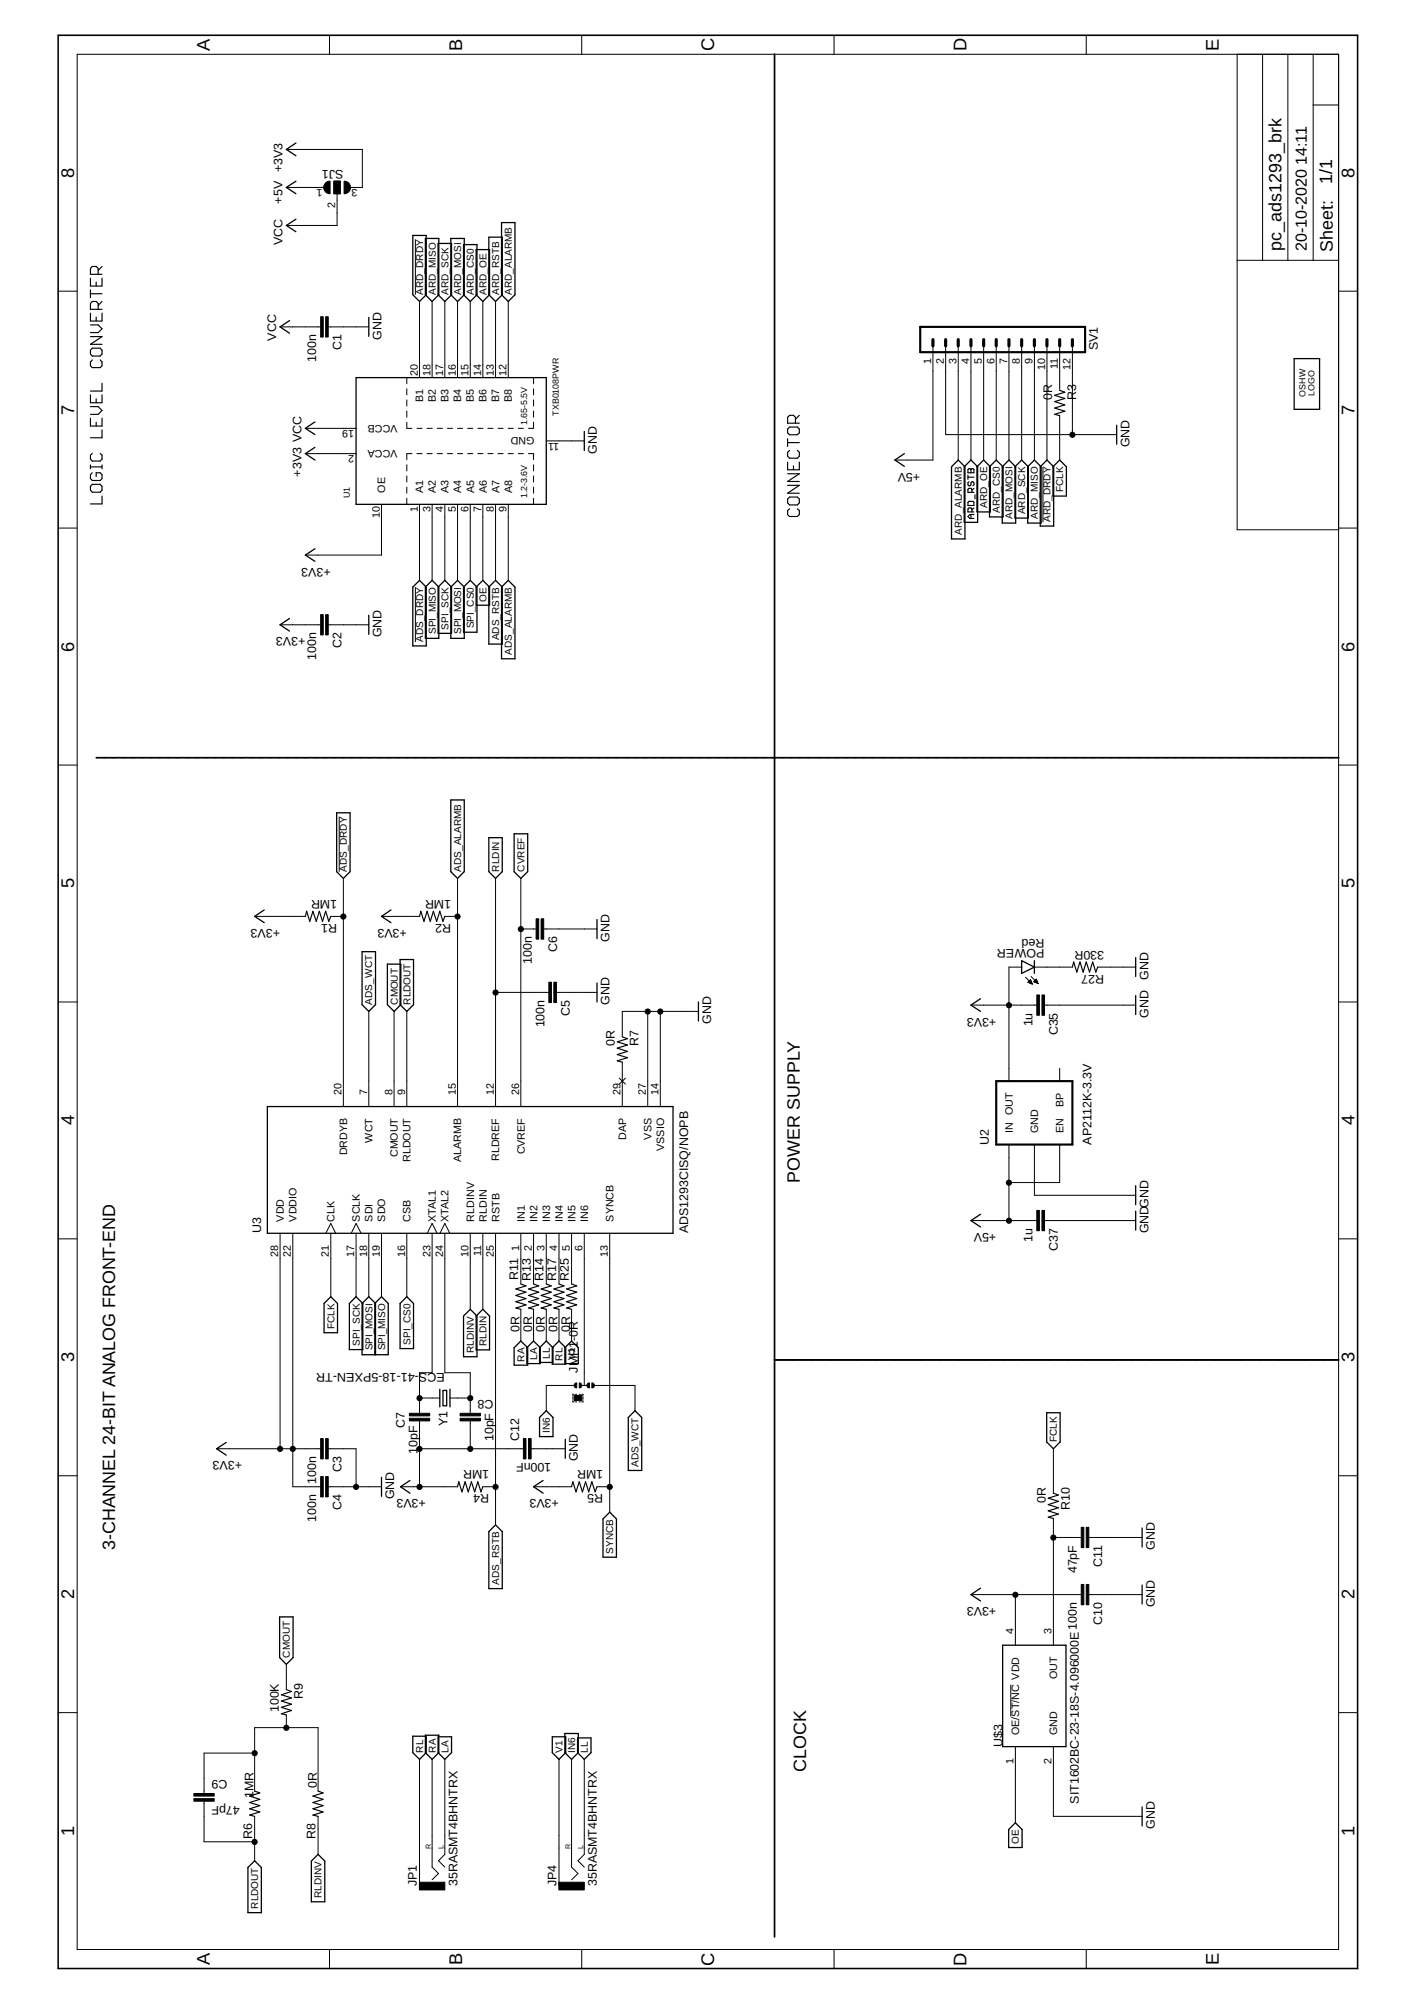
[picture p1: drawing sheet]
<svg xmlns="http://www.w3.org/2000/svg" width="210mm" height="297mm" viewBox="0 0 210 297" stroke-linecap="round" stroke-linejoin="round" font-family="sans-serif">
<g fill="none" stroke="#000" stroke-width=".15">
<path d="M11.4 8h186.9v280.8h-186.9zM48.8 5.2v2.8M86.2 5.2v2.8M123.5 5.2v2.8M160.9 5.2v2.8M183.3 8v70.5h15M187 8v30.6M190.8 8v30.6M194.5 15.6h3.8M194.5 8v30.6M42.4 27.8h5.6M42.4 22.1h11.3v5.7h-1.9"/>
<path d="M49.5 26.8h.9v1.9h-.9zM49.9 28.7v4.7h-7.5M61.5 35.5v8.2M183.3 38.6h15M8.6 43.1h2.8M41.5 48.4h6M48.6 48.4h6M60.3 55.9v1M60.3 57.6v.9M60.3 59.2v1M62.1 44.7v11.2M64 44.7v11.2"/>
<path d="M65.9 44.7v11.2M67.8 44.7v11.2M69.7 44.7v11.2M71.5 44.7v11.2M73.4 44.7v11.2M75.3 44.7v11.2M79 55.9v1M79 57.6v.9M79 59.2v1M138.2 51.2v17h-5.6M140.1 51.2v13.2h25.3M141.9 51.2v17"/>
<path d="M143.8 51.2v17M145.7 51.2v17M147.6 51.2v17M149.5 51.2v17M151.3 51.2v17M153.2 51.2v17M155.1 51.2v17M157 51.2v6.6M158.9 51.2v13.2M198.3 43.1h2.8M8.6 78.2h2.8M45.2 67.2h7.5"/>
<path d="M45.2 63.5h7.5M56.5 74.7v7.5h-11.3M60.3 60.9v.9M60.3 62.5v1h.7M60.3 68.9v.9M60.3 70.5v.9M60.3 72.2v.9M60.3 73.8v.9M61 67.2h-.7v.9M61.8 67.2h.7M61.8 63.5h.7M62.1 74.7v11.3"/>
<path d="M63.3 67.2h.7M63.3 63.5h.7M64 74.7v11.3M64.8 67.2h.7M64.8 63.5h.7M65.9 74.7v11.3M66.3 67.2h.7M66.3 63.5h.7M67.8 67.2h.7M67.8 63.5h.7M67.8 74.7v11.3M69.3 67.2h.7"/>
<path d="M69.3 63.5h.7M69.7 74.7v11.3M70.8 67.2h.7M70.8 63.5h.7M71.5 74.7v11.3M72.3 67.2h.7M72.3 63.5h.7M73.4 74.7v11.3M73.8 67.2h.7M73.8 63.5h.7M75.3 67.2h.7M75.3 63.5h.7"/>
<path d="M75.3 74.7v11.3M76.8 67.2h.7M76.8 63.5h.7M78.3 67.2h.7v.9M79 60.9v.9M79 62.5v1h-.7M79 68.9v.9M79 70.5v.9M79 72.2v.9M79 73.8v.9M80.9 65.3h5.7M154.5 69.2v8.2"/>
<path d="M157 61.6v6.6M198.3 78.2h2.8M41.5 92.6h6M48.6 92.6h6M61.5 87v8.1M8.6 113.3h2.8M198.3 113.3h2.8M37.7 135.8h7.5M49 135.8h1.9M50.2 121v8.1M50.9 130.1v33.8M56.5 135.8h5.6"/>
<path d="M65.9 135.8h1.9M67.8 130.1v33.8M73.4 130.1v33.8M77.2 130.1v33.8M77.2 137.6h2.2M80.5 137.6h7.9M8.6 148.4h2.8M54.6 149.8v14.1M58.4 149.8v14.1M60.3 149.8v14.1M73.4 147h7.9M82.4 147h6"/>
<path d="M91.7 159.7l.9 .9M92.2 157.4v6.5M92.6 159.7l-.9 .9M95.9 149.8v14.1M97.8 149.8v14.1M103.5 149.8h-11.3v3.8M143.8 148.9h9.8M151.3 143.3h-1.8v16.9M151.9 144.8l1 1M152.3 145.5l.4-.4 .2 .7zM152.3 145.5h.1M152.4 145.4v.2"/>
<path d="M152.5 145.3v.3M152.5 145.2v.4M152.6 145.2v.5M152.7 145.3v.4M152.7 144.7l1.1 1M152.8 145.5v.2M152.9 145.6v.2M153.1 145.4l.4-.3 .3 .6zM153.2 145.4v.1M153.2 143.3h5.7M153.3 145.3v.2M153.4 145.2v.3"/>
<path d="M153.4 145.1v.5M153.5 145.1v.5M153.6 145.3v.3M153.7 145.5v.2M153.8 145.7h.1M154.7 148.9h13.5M157 158.3v1.9M162.6 143.3h5.6M198.3 148.4h2.8M149.5 169.6v11.2M153.2 169.6v7.5h15M157 169.6v5.6h-7.5"/>
<path d="M8.6 183.5h2.8M41.5 182.7v31.9M43.4 182.7v37.6h4.1M48.3 182.7l.7-1.4 .7 1.4M49 182.7v9.4M52 182.7l.7-1.4 .8 1.4M52.7 182.7v9.4M54.6 182.7v9.4M56.5 182.7v9.4M60.3 182.7v9.4M63.3 182.7l.7-1.4 .7 1.4M64 182.7v20.7h-1.9v6"/>
<path d="M65.2 182.7l.7-1.4 .7 1.4M65.9 182.7v20.7h3.8v6M69.7 182.7v11.3M71.5 182.7v11.3M73.4 182.7v43.2M77.2 182.7v7.5M77.2 194v4.7M79 182.7v7.5M79 194v4.7M80.9 182.7v7.5M80.9 194v4.7M82.8 182.7v7.5"/>
<path d="M82.8 194v4.7M84.7 182.7v7.5M84.7 194v4.7M86.6 182.7v22.6M90.3 182.7v41.3M143.8 180.8h9.8M154.7 180.8h13.5M198.3 183.5h2.8M8.6 218.6h2.8M32.1 214.6h15.4M48.6 214.6h4.1v5.7M62.1 210.5v9.8"/>
<path d="M62.1 214.6h15.4M62.1 207.1h3.1M66.7 207.1h3M69.7 210.5v4.1M78.7 214.6h5M84.9 206.9v.4M84.9 207.5v.2h.1M85 206.6h-.1v.2M85.2 205.3h-4.3v3.7M85.2 206.6h.2M85.2 207.7h.2M85.8 206.6h.2"/>
<path d="M85.8 207.7h.2M86.2 205.3h.7M86.2 206.6h.2v.2M86.4 206.9v.4M86.4 207.5v.2h-.2M87.9 205.3h6.2v3.7M156 214.6v6.6M198.3 218.6h2.8M48.6 220.3h7.9M59.3 220.3h8.5M71.5 220.3h1.9M79 220.3h5.7"/>
<path d="M88.4 220.3h1.9M143.8 236.2h16.4M150.4 236.2v7.5M156 225v18.7M156 227.8h4.2M161.3 236.2h7.9M161.3 227.8h7.9M8.6 253.7h2.8M37.7 259.7h-7.5v6M42.4 246.6v3.7M42.4 254.1v1.8M149.7 249.6v4.7"/>
<path d="M150.4 258.8v11.2M156 258.8v10.3h13.2M198.3 253.7h2.8M30.2 266.8v6.1h7.5M37.7 265.3v-9.4h9.4v9.4M37.7 269.1v6.6M47.1 269.1v5.6M62.1 260.6v18.8M64 260.6v16l1 1-1 .9M65.9 260.6v14.1l-.9 1 .9 .9M82.8 260.6v18.8M84.7 260.6v16l.9 1-.9 .9"/>
<path d="M86.6 260.6v14.1l-1 1 1 .9M48.8 288.8v2.8M86.2 288.8v2.8M123.5 288.8v2.8M160.9 288.8v2.8"/>
</g>
<g fill="none" stroke="#000" stroke-width=".17">
<path d="M15.1 39.5l-.6 .6M13.4 41.2v1.2h1.7v-1.2M13.4 46.4v1.2h1.7v-1.2M13.4 58.5v1.2h1.7v-1.2M13.4 42.9v1.2M13.4 49.9h1.7l-1.7 1.1h1.7M13.4 48.1h1.1l.6 .6-.6 .6h-1.1M13.4 43.5h1.7M13.7 51.6h1.1l.3 .3v.6l-.3 .2h-1.1l-.3-.2v-.6zM13.7 53.3l-.3 .3v.6l.3 .3h1.1l.3-.3v-.6l-.3-.3M14.2 41.8v.6M14.2 47v.6"/>
<path d="M14.2 59.1v.6M14.5 40.6v-.8l-.3-.3h-.5l-.3 .3v.8h1.7M14.5 45.8v-.8l-.3-.3h-.5l-.3 .3v.8h1.7M15.1 56.8v1.1h-1.7M15.1 44.7l-.6 .6M157 57.8l.7 .3-1.5 .5 1.5 .4-1.5 .5 1.5 .5-1.5 .5 1.5 .4-1.5 .5 .8 .2M13.4 62v1.1h1.7v-1.1M13.4 68.9v.5M13.4 69.2h1.7M13.4 60.2h1.1l.6 .6-.6 .6h-1.1M13.7 67.2l-.3 .2v.6l.3 .3h1.1l.3-.3v-.6l-.3-.2M13.7 70l-.3 .3v.6l.3 .3h1.1l.3-.3v-.6l-.3-.3h-.6v.6"/>
<path d="M13.7 71.8h1.1l.3 .3v.5l-.3 .3h-1.1l-.3-.3v-.5zM14.2 62.5v.6M15.1 73.5v1.2h-1.7M15.1 63.7v1.2h-1.7M15.1 68.9v.5M116.7 65v1.1M116.7 68.5v1.1h1.7v-1.1M116.7 71.9h1.7l-1.7 1.2h1.7M116.7 70.2h1.7l-1.7 1.1h1.7M116.7 65.6h1.7M117 75.4l-.3 .2v.6l.3 .3h1.1l.3-.3v-.6l-.3-.2M117 63.3h1.1l.3 .3v.5l-.3 .3h-1.1l-.3-.3v-.5z"/>
<path d="M117 66.7l-.3 .3v.6l.3 .3h1.1l.3-.3v-.6l-.3-.3M117 73.6h1.1l.3 .3v.6l-.3 .3h-1.1l-.3-.3v-.6zM117.5 69v.6M117.8 62.7v-.9l-.3-.3h-.5l-.3 .3v.9h1.7M118.4 61.5l-.6 .6M143.4 69.6l.1-.2 .3 .2 .3-.2 .2 .2v.4h-.9zM143.4 70.4v.6M143.4 70.7h.9M143.5 71.4l-.1 .1v.3l.3 .2 .1-.2v-.3l.3-.1 .2 .1v.3l-.2 .2M143.5 74.3h.6l.2 .1v.5h-.9v-.5zM143.8 69.6v.4M143.8 76.2v.6"/>
<path d="M144 75.8v-.4l-.2-.2h-.3l-.1 .2v.4h.9M144 72.9v-.4l-.2-.2h-.3l-.1 .2v.4h.9M144.3 76.2h-.6l-.3 .3 .3 .3h.6M144.3 75.2l-.3 .3M144.3 72.3l-.3 .3M144.4 73.3v.6M45.2 135.8l.2-.8 .5 1.5 .5-1.5 .4 1.5 .5-1.5 .5 1.5 .4-1.5 .5 1.5 .3-.7M62.1 135.8l.2-.8 .5 1.5 .5-1.5 .4 1.5 .5-1.5 .5 1.5 .5-1.5 .4 1.5 .3-.7M92.2 153.6l.7 .3-1.5 .4 1.5 .5-1.5 .5 1.5 .5-1.5 .4 1.5 .5-1.5 .5 .8 .2M158.9 143.3l.1-.8 .5 1.5 .5-1.5 .4 1.5 .5-1.5 .5 1.5 .5-1.5 .4 1.5 .3-.7M77.2 190.2l.7 .3-1.5 .5 1.5 .4-1.5 .5 1.5 .5-1.5 .4 1.5 .5-1.5 .5 .8 .2M79 190.2l.8 .3-1.5 .5 1.5 .4-1.5 .5 1.5 .5-1.5 .4 1.5 .5-1.5 .5 .7 .2"/>
<path d="M80.9 190.2l.8 .3-1.5 .5 1.5 .4-1.5 .5 1.5 .5-1.5 .4 1.5 .5-1.5 .5 .7 .2M82.8 190.2l.7 .3-1.5 .5 1.5 .4-1.5 .5 1.5 .5-1.5 .4 1.5 .5-1.5 .5 .8 .2M84.7 190.2l.7 .3-1.5 .5 1.5 .4-1.5 .5 1.5 .5-1.5 .4 1.5 .5-1.5 .5 .8 .2M67.8 220.3l.2-.8 .4 1.5 .5-1.5 .5 1.5 .4-1.5 .5 1.5 .5-1.5 .4 1.5 .3-.7M84.7 220.3l.2-.8 .4 1.5 .5-1.5 .5 1.5 .4-1.5 .5 1.5 .5-1.5 .5 1.5 .2-.7M156 221.2l.8 .3-1.5 .5 1.5 .4-1.5 .5 1.5 .5-1.5 .4 1.5 .5-1.5 .5 .7 .2M42.4 250.3l.8 .3-1.5 .5 1.5 .4-1.5 .5 1.5 .5-1.5 .4 1.5 .5-1.5 .5 .7 .2M37.7 265.3l.8 .3-1.5 .5 1.5 .5-1.5 .4 1.5 .5-1.5 .5 1.5 .4-1.5 .5 .7 .2M47.1 265.3l.8 .3-1.5 .5 1.5 .5-1.5 .4 1.5 .5-1.5 .5 1.5 .4-1.5 .5 .7 .2"/>
</g>
<g fill="none" stroke="#000" stroke-width=".19">
<path d="M43.8 26.8l-1.4 1 1.4 .9M43.8 21.2l-1.4 .9 1.4 1M43.8 32.5l-1.4 .9 1.4 .9M61.2 34.9h1.9v8.8l-1 1-.9-1zM63 35.3h2v8.4l-1 1-1-1zM64.9 36.1h2v7.6l-1 1-1-1zM66.8 35.3h2v8.4l-1 1-1-1zM68.7 36.2h2v7.5l-1 1-1-1zM70.5 37h2v6.7l-1 1-1-1zM72.4 35.1h2v8.6l-1 1-1-1zM74.3 33h2v10.7l-1 1-1-1zM42.9 47.5l-1.4 .9 1.4 1"/>
<path d="M52.7 55.9h28.2v18.8h-28.2zM54.6 47v2.8M191.7 53.1h3.8v7.5h-3.8zM46.7 66.3l-1.5 .9 1.5 1M46.7 62.5l-1.5 1 1.5 .9M86.6 63.9v2.8M134 67.2l-1.4 1 1.4 .9M141.9 68.2l1 1v10.6h-2v-10.6zM143.8 68.2l1 1v8.2h-2v-8.2zM144.7 69.2l1-1 1 1v6.6h-2zM147.6 68.2l1 1v7.4h-2v-7.4zM149.5 68.2l1 1v8.3h-2v-8.3z"/>
<path d="M151.3 68.2l1 1v7.6h-2v-7.6zM152.2 69.2l1-1 1 1v8.3h-2zM155.1 68.2l1 1v8.7h-2v-8.7zM157 68.2l1 1v4.3h-2v-4.3zM165.4 63v2.8M42.9 91.6l-1.4 1 1.4 .9M46.7 81.3l-1.5 .9 1.5 1M54.6 91.1v2.9M61.2 87l.9-1 1 1v8.7h-1.9zM64 86l1 1v7.6h-2v-7.6zM65.9 86l1 1v6.8h-2v-6.8zM66.8 87l1-1 1 1v7.6h-2z"/>
<path d="M69.7 86l1 1v6.7h-2v-6.7zM70.5 87l1-1 1 1v2.7h-2zM73.4 86l1 1v8.4h-2v-8.4zM75.3 86l1 1v10.6h-2v-10.6zM66.8 118.5h2v10.6l-1 1-1-1zM39.1 134.8l-1.4 1 1.4 .9M49.9 120.4h2v8.7l-1 1-1-1zM57.9 134.8l-1.4 1 1.4 .9M72.4 124.1h2v5l-1 1-1-1zM76.2 123.5h2v5.6l-1 1-1-1zM88.4 136.2v2.8M53.6 141h2v7.8l-1 1-1-1z"/>
<path d="M57.4 142.8h2v6l-1 1-1-1zM59.3 142.2h2v6.6l-1 1-1-1zM88.4 145.6v2.8M103.5 148.4v2.9M145.2 148l-1.4 .9 1.4 .9M151.3 142.3l1.9 1-1.9 .9zM153.2 142.3v1.9M168.2 141.9v2.8M168.2 147.5v2.8M39.6 163.9h60.1v18.8h-60.1zM145.2 179.9l-1.4 .9 1.4 1M168.2 175.7v2.8"/>
<path d="M168.2 179.4v2.8M49 192.1l1 1v4.3h-2v-4.3zM52.7 192.1l1 1v6.8h-1.9v-6.8zM59.3 193.1l1-1 1 1v6.7h-2zM68.7 195l1-1 1 1v6h-2zM71.5 194l1 1v5h-2v-5zM76.2 199.7l1-1 1 1v2.5h-2zM79 198.7l1 1v2.3h-2v-2.3zM80.9 198.7l1 1v2.1h-2v-2.1zM82.8 198.7l1 1v2.4h-2v-2.4zM83.7 199.7l1-1 1 1v2.3h-2zM33.5 213.7l-1.4 .9 1.4 1"/>
<path d="M55.5 200.7v-7.6l1-1 1 1v7.6h-3.9v-7.6l1-1 1 1v7.6M56.5 218.9v2.8M60.7 219.3l-1.4 1 1.4 .9M65.2 205.8v2.6M65.6 206h.6v2.3h-.6zM66.7 205.8v2.6M79.9 210l1-1 1 1v2.8h-2zM80.5 219.3l-1.5 1 1.5 .9M83.7 213.2v2.8M94.1 209l1 1v7.8h-2v-7.8zM155 209.3h2v4.3l-1 1-1-1zM41.4 239.5h2v6.1l-1 1-1-1z"/>
<path d="M72.4 226.9l1-1 1 1v8.5h-2zM90.3 224l1 1v5.7h-2v-5.7zM145.2 235.3l-1.4 .9 1.4 1M169.2 226.4v2.8M169.2 234.8v2.8M61.2 257.2h1.9v2.5l-1 .9-.9-.9zM63 257.1h2v2.6l-1 .9-1-.9zM64.9 257.3h2v2.4l-1 .9-1-.9zM81.8 257.3h2v2.4l-1 .9-1-.9zM83.7 256.8h2v2.9l-1 .9-1-.9zM85.6 257.5h1.9v2.2l-.9 .9-1-.9zM148.5 243.7h9.4v15.1h-9.4z"/>
<path d="M37.7 275.7l1 1v6.7h-2v-6.7zM47.1 274.7l1 1v6h-2v-6zM150.4 270l1 1v2.7h-2v-2.7zM169.2 267.7v2.8"/>
</g>
<g fill="#000" stroke="#000" stroke-width=".15">
<path d="M114.7 8h.1v104.3h-.1zM49.5 26.8h.9v1.9h-.9zM47.5 46.9h.4v3h-.4zM48.2 46.9h.4v3h-.4zM47.5 91.1h.4v3h-.4zM48.2 91.1h.4v3h-.4zM114.7 112.2h.1v89.3h-.1zM14.2 112.2h100.6v.1h-100.6zM114.7 112.2h83.6l.1 .1zM79.4 136.1h.4v3h-.4zM80.2 136.1h.3v3h-.3zM81.3 145.5h.4v3h-.4z"/>
<path d="M82 145.5h.4v3h-.4zM153.6 147.4h.4v3h-.4zM154.3 147.4h.4v3h-.4zM153.6 179.3h.4v3h-.4zM154.3 179.3h.4v3h-.4zM47.5 213.1h.4v3h-.4zM48.2 213.1h.4v3h-.4zM60.6 210.1h3v.4h-3zM60.6 209.4h3v.4h-3zM68.2 210.1h3v.4h-3zM68.2 209.4h3v.4h-3zM77.5 213.1h.4v3h-.4z"/>
<path d="M78.3 213.1h.4v3h-.4zM85 206.7h1.2v.8h-1.2zM114.7 201.4h.1v85.6h-.1zM114.7 201.4l83.7 .1h-83.7zM47.5 218.8h.4v3h-.4zM48.2 218.8h.4v3h-.4zM160.2 234.7h.3v3h-.3zM160.2 226.3h.3v3h-.3zM160.9 234.7h.4v3h-.4zM160.9 226.3h.4v3h-.4zM28.7 266.5h3v.3h-3zM28.7 265.7h3v.4h-3z"/>
<path d="M62.1 278.8h3.8v1.2h-3.8zM82.8 278.8h3.8v1.2h-3.8z"/>
</g>
<path d="M136.3 48.4h24.4v3.8h-24.4zM147.6 160.2h11.3v9.4h-11.3z" fill="none" stroke="#000" stroke-width=".32"/>
<path d="M138.2 50.3v.9M140.1 50.3v.9M141.9 50.3v.9M143.8 50.3v.9M145.7 50.3v.9M147.6 50.3v.9M149.5 50.3v.9M151.3 50.3v.9M153.2 50.3v.9M155.1 50.3v.9M157 50.3v.9M158.9 50.3v.9" fill="none" stroke="#000" stroke-width=".47"/>
<g fill="#000" stroke="#000" stroke-width=".15">
<path d="M48.3 27.1l.6-.3v1.9a.94 .94 0 0 1-.9-.6 .94 .94 0 0 1 .3-1z" fill-rule="evenodd"/>
<path d="M51 26.8a.93 .93 0 0 1 .9 1 .93 .93 0 0 1-.9 .9z" fill-rule="evenodd"/>
<path d="M85.1 205l.3-.1v.7h-.1a.37 .37 0 0 1-.2-.6z" fill-rule="evenodd"/>
<path d="M85.8 204.9a.37 .37 0 0 1 .4 .3 .37 .37 0 0 1-.4 .4z" fill-rule="evenodd"/>
<path d="M87 205l.3-.1v.7h-.1a.37 .37 0 0 1-.2-.6z" fill-rule="evenodd"/>
<path d="M87.7 204.9a.37 .37 0 0 1 .4 .3 .37 .37 0 0 1-.4 .4z" fill-rule="evenodd"/>
<circle cx="158.9" cy="64.4" r=".38"/>
<circle cx="50.9" cy="135.8" r=".38"/>
<circle cx="67.8" cy="135.8" r=".38"/>
<circle cx="77.2" cy="137.6" r=".38"/>
<circle cx="73.4" cy="147" r=".38"/>
<circle cx="95.9" cy="149.9" r=".38"/>
<circle cx="97.8" cy="149.9" r=".38"/>
<circle cx="149.5" cy="148.9" r=".38"/>
<circle cx="149.5" cy="175.2" r=".38"/>
<circle cx="149.5" cy="180.8" r=".38"/>
<circle cx="41.5" cy="214.7" r=".38"/>
<circle cx="43.4" cy="214.7" r=".38"/>
<circle cx="62.1" cy="214.7" r=".38"/>
<circle cx="62.1" cy="207.1" r=".38"/>
<circle cx="69.7" cy="214.7" r=".38"/>
<circle cx="69.7" cy="207.1" r=".38"/>
<circle cx="52.7" cy="220.3" r=".38"/>
<circle cx="62.1" cy="220.3" r=".38"/>
<circle cx="73.4" cy="220.3" r=".38"/>
<circle cx="90.3" cy="220.3" r=".38"/>
<circle cx="150.4" cy="236.3" r=".38"/>
<circle cx="156" cy="227.8" r=".38"/>
<circle cx="37.7" cy="259.7" r=".38"/>
<circle cx="42.4" cy="256" r=".38"/>
<circle cx="37.7" cy="272.9" r=".38"/>
</g>
<path d="M8.6 5.2h192.5v286.4h-192.5z" fill="none" stroke="#000" stroke-width=".23"/>
<g font-size="2.7">
<text x="31.1" y="7.5" transform="rotate(-90 31.1 7.5)">A</text>
<text x="68.4" y="7.5" transform="rotate(-90 68.4 7.5)">B</text>
<text x="105.8" y="7.6" transform="rotate(-90 105.8 7.6)">C</text>
<text x="143.2" y="7.6" transform="rotate(-90 143.2 7.6)">D</text>
<text x="180.6" y="7.5" transform="rotate(-90 180.6 7.5)">E</text>
<text x="11" y="26.3" transform="rotate(-90 11 26.3)">8</text>
<text x="200.6" y="26.3" transform="rotate(-90 200.6 26.3)">8</text>
<text x="11" y="61.4" transform="rotate(-90 11 61.4)">7</text>
<text x="200.6" y="61.4" transform="rotate(-90 200.6 61.4)">7</text>
<text x="11" y="96.5" transform="rotate(-90 11 96.5)">6</text>
<text x="200.6" y="96.5" transform="rotate(-90 200.6 96.5)">6</text>
<text x="11" y="131.6" transform="rotate(-90 11 131.6)">5</text>
<text x="200.6" y="131.6" transform="rotate(-90 200.6 131.6)">5</text>
<text x="11" y="166.7" transform="rotate(-90 11 166.7)">4</text>
<text x="200.6" y="166.7" transform="rotate(-90 200.6 166.7)">4</text>
<text x="11" y="201.8" transform="rotate(-90 11 201.8)">3</text>
<text x="200.6" y="201.8" transform="rotate(-90 200.6 201.8)">3</text>
<text x="11" y="236.9" transform="rotate(-90 11 236.9)">2</text>
<text x="200.6" y="236.9" transform="rotate(-90 200.6 236.9)">2</text>
<text x="11" y="272" transform="rotate(-90 11 272)">1</text>
<text x="200.6" y="272" transform="rotate(-90 200.6 272)">1</text>
<text x="31.1" y="291.1" transform="rotate(-90 31.1 291.1)">A</text>
<text x="68.4" y="291.1" transform="rotate(-90 68.4 291.1)">B</text>
<text x="105.8" y="291.2" transform="rotate(-90 105.8 291.2)">C</text>
<text x="143.2" y="291.2" transform="rotate(-90 143.2 291.2)">D</text>
<text x="180.6" y="291.1" transform="rotate(-90 180.6 291.1)">E</text>
</g>
<g font-size="2.6">
<text x="197.3" y="27.3" transform="rotate(-90 197.3 27.3)">1/1</text>
<text x="189.8" y="37.2" transform="rotate(-90 189.8 37.2)">pc_ads1293_brk</text>
<text x="197.4" y="37.3" transform="rotate(-90 197.4 37.3)">Sheet:</text>
<text x="118.5" y="175.2" transform="rotate(-90 118.5 175.2)">POWER SUPPLY</text>
<text x="17.1" y="229.7" transform="rotate(-90 17.1 229.7)">3-CHANNEL 24-BIT ANALOG FRONT-END</text>
<text x="119.4" y="262.5" transform="rotate(-90 119.4 262.5)">CLOCK</text>
</g>
<g font-size="2.4">
<text x="193.6" y="24.4" transform="rotate(-90 193.6 24.4)">14:11</text>
<text x="193.6" y="37.2" transform="rotate(-90 193.6 37.2)">20-10-2020</text>
</g>
<text font-size="1.9" x="65.9" y="203.4" transform="rotate(-180 65.9 203.4)">ECS-41-18-5PXEN-TR</text>
<g font-size="1.8">
<text x="41.9" y="25.5" transform="rotate(-90 41.9 25.5)">+3V3</text>
<text x="50.9" y="25.2" transform="rotate(-180 50.9 25.2)">SJ1</text>
<text x="41.9" y="30.2" transform="rotate(-90 41.9 30.2)">+5V</text>
<text x="41.9" y="36.4" transform="rotate(-90 41.9 36.4)">VCC</text>
<text x="40.9" y="50.4" transform="rotate(-90 40.9 50.4)">VCC</text>
<text x="46.8" y="53.6" transform="rotate(-90 46.8 53.6)">100n</text>
<text x="50.6" y="51.9" transform="rotate(-90 50.6 51.9)">C1</text>
<text x="56.5" y="50.3" transform="rotate(-90 56.5 50.3)">GND</text>
<text x="162.6" y="51.9" transform="rotate(-90 162.6 51.9)">SV1</text>
<text x="155.8" y="59.2" transform="rotate(-90 155.8 59.2)">0R</text>
<text x="159.4" y="59.2" transform="rotate(-90 159.4 59.2)">R3</text>
<text x="44.7" y="70.6" transform="rotate(-90 44.7 70.6)">+3V3 VCC</text>
<text x="88.4" y="67.2" transform="rotate(-90 88.4 67.2)">GND</text>
<text x="136.3" y="70" transform="rotate(-180 136.3 70)">+5V</text>
<text x="167.3" y="66.3" transform="rotate(-90 167.3 66.3)">GND</text>
<text x="49" y="84.1" transform="rotate(-180 49 84.1)">+3V3</text>
<text x="45.2" y="94.4" transform="rotate(-180 45.2 94.4)">+3V3</text>
<text x="56.5" y="94.4" transform="rotate(-90 56.5 94.4)">GND</text>
<text x="46.8" y="97.8" transform="rotate(-90 46.8 97.8)">100n</text>
<text x="50.6" y="96" transform="rotate(-90 50.6 96)">C2</text>
<text x="41.5" y="137.6" transform="rotate(-180 41.5 137.6)">+3V3</text>
<text x="49.9" y="133.3" transform="rotate(-180 49.9 133.3)">1MR</text>
<text x="49.9" y="136.9" transform="rotate(-180 49.9 136.9)">R1</text>
<text x="60.3" y="137.6" transform="rotate(-180 60.3 137.6)">+3V3</text>
<text x="66.8" y="133.3" transform="rotate(-180 66.8 133.3)">1MR</text>
<text x="66.8" y="136.9" transform="rotate(-180 66.8 136.9)">R2</text>
<text x="78.8" y="142.8" transform="rotate(-90 78.8 142.8)">100n</text>
<text x="82.5" y="141.1" transform="rotate(-90 82.5 141.1)">C6</text>
<text x="90.3" y="139.5" transform="rotate(-90 90.3 139.5)">GND</text>
<text x="154.7" y="139" transform="rotate(-180 154.7 139)">Red</text>
<text x="154.7" y="140.6" transform="rotate(-180 154.7 140.6)">POWER</text>
<text x="163.5" y="140.8" transform="rotate(-180 163.5 140.8)">330R</text>
<text x="90.3" y="148.9" transform="rotate(-90 90.3 148.9)">GND</text>
<text x="163.5" y="144.4" transform="rotate(-180 163.5 144.4)">R27</text>
<text x="170.1" y="145.1" transform="rotate(-90 170.1 145.1)">GND</text>
<text x="80.6" y="152.2" transform="rotate(-90 80.6 152.2)">100n</text>
<text x="84.4" y="150.5" transform="rotate(-90 84.4 150.5)">C5</text>
<text x="91.1" y="155" transform="rotate(-90 91.1 155)">0R</text>
<text x="94.6" y="155" transform="rotate(-90 94.6 155)">R7</text>
<text x="105.3" y="151.7" transform="rotate(-90 105.3 151.7)">GND</text>
<text x="147.6" y="150.8" transform="rotate(-180 147.6 150.8)">+3V3</text>
<text x="152.9" y="152.1" transform="rotate(-90 152.9 152.1)">1u</text>
<text x="156.7" y="153.4" transform="rotate(-90 156.7 153.4)">C35</text>
<text x="170.1" y="150.8" transform="rotate(-90 170.1 150.8)">GND</text>
<text x="146.5" y="169.6" transform="rotate(-90 146.5 169.6)">U2</text>
<text x="161.7" y="169.6" transform="rotate(-90 161.7 169.6)">AP2112K-3.3V</text>
<text x="38.7" y="182.7" transform="rotate(-90 38.7 182.7)">U3</text>
<text x="101.9" y="182.7" transform="rotate(-90 101.9 182.7)">ADS1293CISQ/NOPB</text>
<text x="147.6" y="182.7" transform="rotate(-180 147.6 182.7)">+5V</text>
<text x="152.9" y="184" transform="rotate(-90 152.9 184)">1u</text>
<text x="156.7" y="185.3" transform="rotate(-90 156.7 185.3)">C37</text>
<text x="170.1" y="182.7" transform="rotate(-90 170.1 182.7)">GNDGND</text>
<text x="76.8" y="189.7" transform="rotate(-90 76.8 189.7)">R11</text>
<text x="78.6" y="189.8" transform="rotate(-90 78.6 189.8)">R13</text>
<text x="80.5" y="189.8" transform="rotate(-90 80.5 189.8)">R14</text>
<text x="82.4" y="189.8" transform="rotate(-90 82.4 189.8)">R17</text>
<text x="84.3" y="189.8" transform="rotate(-90 84.3 189.8)">R25</text>
<text x="77" y="197.3" transform="rotate(-90 77 197.3)">0R</text>
<text x="78.9" y="197.3" transform="rotate(-90 78.9 197.3)">0R</text>
<text x="80.7" y="197.3" transform="rotate(-90 80.7 197.3)">0R</text>
<text x="82.6" y="197.3" transform="rotate(-90 82.6 197.3)">0R</text>
<text x="84.5" y="197.3" transform="rotate(-90 84.5 197.3)">0R</text>
<text x="85.6" y="203.4" transform="rotate(-90 85.6 203.4)">JMP1-0R</text>
<text x="73.1" y="207.4" transform="rotate(-180 73.1 207.4)">C8</text>
<text x="60" y="211.6" transform="rotate(-90 60 211.6)">C7</text>
<text x="61.9" y="215.4" transform="rotate(-90 61.9 215.4)">10pF</text>
<text x="66.3" y="211.2" transform="rotate(-90 66.3 211.2)">Y1</text>
<text x="73.1" y="213.5" transform="rotate(-90 73.1 213.5)">10pF</text>
<text x="76.9" y="213.5" transform="rotate(-90 76.9 213.5)">C12</text>
<text x="35.8" y="216.5" transform="rotate(-180 35.8 216.5)">+3V3</text>
<text x="46.8" y="219.8" transform="rotate(-90 46.8 219.8)">100n</text>
<text x="50.6" y="218.1" transform="rotate(-90 50.6 218.1)">C3</text>
<text x="72.5" y="217.8" transform="rotate(-180 72.5 217.8)">1MR</text>
<text x="72.5" y="221.4" transform="rotate(-180 72.5 221.4)">R4</text>
<text x="81.7" y="216.8" transform="rotate(-180 81.7 216.8)">100nF</text>
<text x="85.6" y="216.5" transform="rotate(-90 85.6 216.5)">GND</text>
<text x="89.4" y="217.8" transform="rotate(-180 89.4 217.8)">1MR</text>
<text x="89.4" y="221.4" transform="rotate(-180 89.4 221.4)">R5</text>
<text x="46.8" y="225.5" transform="rotate(-90 46.8 225.5)">100n</text>
<text x="50.6" y="223.7" transform="rotate(-90 50.6 223.7)">C4</text>
<text x="58.4" y="222.1" transform="rotate(-90 58.4 222.1)">GND</text>
<text x="63.1" y="222.1" transform="rotate(-180 63.1 222.1)">+3V3</text>
<text x="82.8" y="222.1" transform="rotate(-180 82.8 222.1)">+3V3</text>
<text x="154.9" y="222.6" transform="rotate(-90 154.9 222.6)">0R</text>
<text x="158.5" y="223.6" transform="rotate(-90 158.5 223.6)">R10</text>
<text x="159.5" y="233.1" transform="rotate(-90 159.5 233.1)">47pF</text>
<text x="163.3" y="232.1" transform="rotate(-90 163.3 232.1)">C11</text>
<text x="171.1" y="229.7" transform="rotate(-90 171.1 229.7)">GND</text>
<text x="147.6" y="238.1" transform="rotate(-180 147.6 238.1)">+3V3</text>
<text x="171.1" y="238.1" transform="rotate(-90 171.1 238.1)">GND</text>
<text x="163.3" y="240.7" transform="rotate(-90 163.3 240.7)">C10</text>
<text x="44.8" y="251.7" transform="rotate(-90 44.8 251.7)">R9</text>
<text x="41.3" y="253.7" transform="rotate(-90 41.3 253.7)">100K</text>
<text x="33.7" y="263.7" transform="rotate(-180 33.7 263.7)">C9</text>
<text x="148.5" y="258.8" transform="rotate(-90 148.5 258.8)">U$3</text>
<text x="35.5" y="267.5" transform="rotate(-180 35.5 267.5)">47pF</text>
<text x="37.5" y="266.4" transform="rotate(-90 37.5 266.4)">1MR</text>
<text x="46.9" y="264.9" transform="rotate(-90 46.9 264.9)">0R</text>
<text x="159.8" y="267.2" transform="rotate(-90 159.8 267.2)">SIT1602BC-23-18S-4.096000E 100n</text>
<text x="37.3" y="272.4" transform="rotate(-90 37.3 272.4)">R6</text>
<text x="46.7" y="272.4" transform="rotate(-90 46.7 272.4)">R8</text>
<text x="171.1" y="271" transform="rotate(-90 171.1 271)">GND</text>
<text x="61.8" y="279.4" transform="rotate(-90 61.8 279.4)">JP1</text>
<text x="67.8" y="279.4" transform="rotate(-90 67.8 279.4)">35RASMT4BHNTRX</text>
<text x="82.4" y="279.4" transform="rotate(-90 82.4 279.4)">JP4</text>
<text x="88.4" y="279.4" transform="rotate(-90 88.4 279.4)">35RASMT4BHNTRX</text>
</g>
<g font-size="1.6">
<text x="47.8" y="28" transform="rotate(-180 47.8 28)">1</text>
<text x="53" y="28" transform="rotate(-180 53 28)">3</text>
<text x="49.7" y="30.8" transform="rotate(-90 49.7 30.8)">2</text>
<text x="137.9" y="53.9" transform="rotate(-90 137.9 53.9)">1</text>
<text x="139.8" y="53.9" transform="rotate(-90 139.8 53.9)">2</text>
<text x="141.7" y="53.9" transform="rotate(-90 141.7 53.9)">3</text>
<text x="143.6" y="53.9" transform="rotate(-90 143.6 53.9)">4</text>
<text x="145.4" y="53.9" transform="rotate(-90 145.4 53.9)">5</text>
<text x="147.3" y="53.9" transform="rotate(-90 147.3 53.9)">6</text>
<text x="149.2" y="53.9" transform="rotate(-90 149.2 53.9)">7</text>
<text x="151.1" y="53.9" transform="rotate(-90 151.1 53.9)">8</text>
<text x="153" y="53.9" transform="rotate(-90 153 53.9)">9</text>
<text x="61.9" y="55.7" transform="rotate(-90 61.9 55.7)">20</text>
<text x="62.7" y="59.6" transform="rotate(-90 62.7 59.6)">B1</text>
<text x="63.8" y="55.7" transform="rotate(-90 63.8 55.7)">18</text>
<text x="64.6" y="59.6" transform="rotate(-90 64.6 59.6)">B2</text>
<text x="65.6" y="55.7" transform="rotate(-90 65.6 55.7)">17</text>
<text x="66.5" y="59.6" transform="rotate(-90 66.5 59.6)">B3</text>
<text x="67.5" y="55.7" transform="rotate(-90 67.5 55.7)">16</text>
<text x="68.3" y="59.6" transform="rotate(-90 68.3 59.6)">B4</text>
<text x="69.4" y="55.7" transform="rotate(-90 69.4 55.7)">15</text>
<text x="70.2" y="59.6" transform="rotate(-90 70.2 59.6)">B5</text>
<text x="71.3" y="55.7" transform="rotate(-90 71.3 55.7)">14</text>
<text x="72.1" y="59.6" transform="rotate(-90 72.1 59.6)">B6</text>
<text x="73.1" y="55.7" transform="rotate(-90 73.1 55.7)">13</text>
<text x="74" y="59.6" transform="rotate(-90 74 59.6)">B7</text>
<text x="75" y="55.7" transform="rotate(-90 75 55.7)">12</text>
<text x="75.8" y="59.6" transform="rotate(-90 75.8 59.6)">B8</text>
<text x="154.8" y="54.8" transform="rotate(-90 154.8 54.8)">10</text>
<text x="156.7" y="54.6" transform="rotate(-90 156.7 54.6)">11</text>
<text x="158.6" y="54.8" transform="rotate(-90 158.6 54.8)">12</text>
<text x="52.5" y="63.7" transform="rotate(-180 52.5 63.7)">19</text>
<text x="58.9" y="62.9" transform="rotate(-180 58.9 62.9)">VCCB</text>
<text x="79.2" y="64.8" transform="rotate(-180 79.2 64.8)">GND</text>
<text x="82.8" y="65.6" transform="rotate(-180 82.8 65.6)">11</text>
<text x="52.5" y="67.5" transform="rotate(-180 52.5 67.5)">2</text>
<text x="58.9" y="66.6" transform="rotate(-180 58.9 66.6)">VCCA</text>
<text x="56.2" y="76.8" transform="rotate(-90 56.2 76.8)">10</text>
<text x="57.1" y="73" transform="rotate(-90 57.1 73)">OE</text>
<text x="61.9" y="75.9" transform="rotate(-90 61.9 75.9)">1</text>
<text x="62.7" y="73" transform="rotate(-90 62.7 73)">A1</text>
<text x="63.8" y="75.9" transform="rotate(-90 63.8 75.9)">3</text>
<text x="64.6" y="73" transform="rotate(-90 64.6 73)">A2</text>
<text x="65.6" y="75.9" transform="rotate(-90 65.6 75.9)">4</text>
<text x="66.5" y="73" transform="rotate(-90 66.5 73)">A3</text>
<text x="67.5" y="75.9" transform="rotate(-90 67.5 75.9)">5</text>
<text x="68.3" y="73" transform="rotate(-90 68.3 73)">A4</text>
<text x="69.4" y="75.9" transform="rotate(-90 69.4 75.9)">6</text>
<text x="70.2" y="73" transform="rotate(-90 70.2 73)">A5</text>
<text x="71.3" y="75.9" transform="rotate(-90 71.3 75.9)">7</text>
<text x="72.1" y="73" transform="rotate(-90 72.1 73)">A6</text>
<text x="73.1" y="75.9" transform="rotate(-90 73.1 75.9)">8</text>
<text x="74" y="73" transform="rotate(-90 74 73)">A7</text>
<text x="75" y="75.9" transform="rotate(-90 75 75.9)">9</text>
<text x="75.8" y="73" transform="rotate(-90 75.8 73)">A8</text>
<text x="50.6" y="162.2" transform="rotate(-90 50.6 162.2)">20</text>
<text x="54.4" y="162.2" transform="rotate(-90 54.4 162.2)">7</text>
<text x="58.1" y="162.2" transform="rotate(-90 58.1 162.2)">8</text>
<text x="60" y="162.2" transform="rotate(-90 60 162.2)">9</text>
<text x="67.5" y="162.2" transform="rotate(-90 67.5 162.2)">15</text>
<text x="73.1" y="162.2" transform="rotate(-90 73.1 162.2)">12</text>
<text x="76.9" y="162.2" transform="rotate(-90 76.9 162.2)">26</text>
<text x="91.9" y="162.2" transform="rotate(-90 91.9 162.2)">29</text>
<text x="95.7" y="162.2" transform="rotate(-90 95.7 162.2)">27</text>
<text x="97.6" y="162.2" transform="rotate(-90 97.6 162.2)">14</text>
<text x="150" y="167.8" transform="rotate(-90 150 167.8)">IN OUT</text>
<text x="153.8" y="167.8" transform="rotate(-90 153.8 167.8)">GND</text>
<text x="157.5" y="164" transform="rotate(-90 157.5 164)">BP</text>
<text x="157.5" y="167.8" transform="rotate(-90 157.5 167.8)">EN</text>
<text x="51.4" y="171.2" transform="rotate(-90 51.4 171.2)">DRDYB</text>
<text x="55.2" y="169.3" transform="rotate(-90 55.2 169.3)">WCT</text>
<text x="58.9" y="171.4" transform="rotate(-90 58.9 171.4)">CMOUT</text>
<text x="60.8" y="172.2" transform="rotate(-90 60.8 172.2)">RLDOUT</text>
<text x="68.3" y="172.2" transform="rotate(-90 68.3 172.2)">ALARMB</text>
<text x="74" y="172" transform="rotate(-90 74 172)">RLDREF</text>
<text x="77.7" y="171" transform="rotate(-90 77.7 171)">CVREF</text>
<text x="92.7" y="168.9" transform="rotate(-90 92.7 168.9)">DAP</text>
<text x="96.5" y="168.8" transform="rotate(-90 96.5 168.8)">VSS</text>
<text x="98.4" y="170.5" transform="rotate(-90 98.4 170.5)">VSSIO</text>
<text x="42" y="181" transform="rotate(-90 42 181)">VDD</text>
<text x="43.9" y="181" transform="rotate(-90 43.9 181)">VDDIO</text>
<text x="49.6" y="181" transform="rotate(-90 49.6 181)">CLK</text>
<text x="53.3" y="181" transform="rotate(-90 53.3 181)">SCLK</text>
<text x="55.2" y="181" transform="rotate(-90 55.2 181)">SDI</text>
<text x="57.1" y="181" transform="rotate(-90 57.1 181)">SDO</text>
<text x="60.8" y="181" transform="rotate(-90 60.8 181)">CSB</text>
<text x="64.6" y="181" transform="rotate(-90 64.6 181)">XTAL1</text>
<text x="66.5" y="181" transform="rotate(-90 66.5 181)">XTAL2</text>
<text x="70.2" y="181" transform="rotate(-90 70.2 181)">RLDINV</text>
<text x="72.1" y="181" transform="rotate(-90 72.1 181)">RLDIN</text>
<text x="74" y="181" transform="rotate(-90 74 181)">RSTB</text>
<text x="76.9" y="185.3" transform="rotate(-90 76.9 185.3)">1</text>
<text x="77.7" y="181" transform="rotate(-90 77.7 181)">IN1</text>
<text x="78.8" y="185.3" transform="rotate(-90 78.8 185.3)">2</text>
<text x="79.6" y="181" transform="rotate(-90 79.6 181)">IN2</text>
<text x="80.7" y="185.3" transform="rotate(-90 80.7 185.3)">3</text>
<text x="81.5" y="181" transform="rotate(-90 81.5 181)">IN3</text>
<text x="82.5" y="185.3" transform="rotate(-90 82.5 185.3)">4</text>
<text x="83.4" y="181" transform="rotate(-90 83.4 181)">IN4</text>
<text x="84.4" y="185.3" transform="rotate(-90 84.4 185.3)">5</text>
<text x="85.2" y="181" transform="rotate(-90 85.2 181)">IN5</text>
<text x="86.3" y="185.3" transform="rotate(-90 86.3 185.3)">6</text>
<text x="87.1" y="181" transform="rotate(-90 87.1 181)">IN6</text>
<text x="90.9" y="181" transform="rotate(-90 90.9 181)">SYNCB</text>
<text x="41.2" y="186.2" transform="rotate(-90 41.2 186.2)">28</text>
<text x="43.1" y="186.2" transform="rotate(-90 43.1 186.2)">22</text>
<text x="48.7" y="186.2" transform="rotate(-90 48.7 186.2)">21</text>
<text x="52.5" y="186.2" transform="rotate(-90 52.5 186.2)">17</text>
<text x="54.4" y="186.2" transform="rotate(-90 54.4 186.2)">18</text>
<text x="56.2" y="186.2" transform="rotate(-90 56.2 186.2)">19</text>
<text x="60" y="186.2" transform="rotate(-90 60 186.2)">16</text>
<text x="63.8" y="186.2" transform="rotate(-90 63.8 186.2)">23</text>
<text x="65.6" y="186.2" transform="rotate(-90 65.6 186.2)">24</text>
<text x="69.4" y="186.2" transform="rotate(-90 69.4 186.2)">10</text>
<text x="71.3" y="186.1" transform="rotate(-90 71.3 186.1)">11</text>
<text x="73.1" y="186.2" transform="rotate(-90 73.1 186.2)">25</text>
<text x="90" y="186.2" transform="rotate(-90 90 186.2)">13</text>
<text x="150.1" y="242" transform="rotate(-90 150.1 242)">4</text>
<text x="155.8" y="242" transform="rotate(-90 155.8 242)">3</text>
<text x="156.6" y="248.8" transform="rotate(-90 156.6 248.8)">OUT</text>
<text x="151" y="257" transform="rotate(-90 151 257)">OE/ST/NC VDD</text>
<text x="156.6" y="257" transform="rotate(-90 156.6 257)">GND</text>
<text x="150.1" y="261.4" transform="rotate(-90 150.1 261.4)">1</text>
<text x="155.8" y="261.4" transform="rotate(-90 155.8 261.4)">2</text>
</g>
<g font-size="1.5">
<text x="62.7" y="43.7" transform="rotate(-90 62.7 43.7)">ARD_DRDY</text>
<text x="64.5" y="43.7" transform="rotate(-90 64.5 43.7)">ARD_MISO</text>
<text x="66.4" y="43.7" transform="rotate(-90 66.4 43.7)">ARD_SCK</text>
<text x="68.3" y="43.7" transform="rotate(-90 68.3 43.7)">ARD_MOSI</text>
<text x="70.2" y="43.7" transform="rotate(-90 70.2 43.7)">ARD_CS0</text>
<text x="72.1" y="43.7" transform="rotate(-90 72.1 43.7)">ARD_OE</text>
<text x="73.9" y="43.7" transform="rotate(-90 73.9 43.7)">ARD_RSTB</text>
<text x="75.8" y="43.7" transform="rotate(-90 75.8 43.7)">ARD_ALARMB</text>
<text x="146.2" y="75.3" transform="rotate(-90 146.2 75.3)">ARD_OE</text>
<text x="148.1" y="76" transform="rotate(-90 148.1 76)">ARD_CS0</text>
<text x="150" y="76.9" transform="rotate(-90 150 76.9)">ARD_MOSI</text>
<text x="151.9" y="76.2" transform="rotate(-90 151.9 76.2)">ARD_SCK</text>
<text x="153.8" y="76.9" transform="rotate(-90 153.8 76.9)">ARD_MISO</text>
<text x="155.6" y="77.4" transform="rotate(-90 155.6 77.4)">ARD_DRDY</text>
<text x="157.5" y="73" transform="rotate(-90 157.5 73)">FCLK</text>
<text x="142.5" y="79.2" transform="rotate(-90 142.5 79.2)">ARD_ALARMB</text>
<text x="72.1" y="89.1" transform="rotate(-90 72.1 89.1)">OE</text>
<text x="62.7" y="95.1" transform="rotate(-90 62.7 95.1)">ADS_DRDY</text>
<text x="64.6" y="93.9" transform="rotate(-90 64.6 93.9)">SPI_MISO</text>
<text x="66.4" y="93.3" transform="rotate(-90 66.4 93.3)">SPI_SCK</text>
<text x="68.3" y="93.9" transform="rotate(-90 68.3 93.9)">SPI_MOSI</text>
<text x="70.2" y="93.1" transform="rotate(-90 70.2 93.1)">SPI_CS0</text>
<text x="73.9" y="94.9" transform="rotate(-90 73.9 94.9)">ADS_RSTB</text>
<text x="75.8" y="97" transform="rotate(-90 75.8 97)">ADS_ALARMB</text>
<text x="51.4" y="129.1" transform="rotate(-90 51.4 129.1)">ADS_DRDY</text>
<text x="68.3" y="129.1" transform="rotate(-90 68.3 129.1)">ADS_ALARMB</text>
<text x="73.9" y="129.1" transform="rotate(-90 73.9 129.1)">RLDIN</text>
<text x="77.7" y="129.1" transform="rotate(-90 77.7 129.1)">CVREF</text>
<text x="55.2" y="148.8" transform="rotate(-90 55.2 148.8)">ADS_WCT</text>
<text x="58.9" y="148.8" transform="rotate(-90 58.9 148.8)">CMOUT</text>
<text x="60.8" y="148.8" transform="rotate(-90 60.8 148.8)">RLDOUT</text>
<text x="49.5" y="196.9" transform="rotate(-90 49.5 196.9)">FCLK</text>
<text x="53.3" y="199.4" transform="rotate(-90 53.3 199.4)">SPI_SCK</text>
<text x="55.2" y="200.1" transform="rotate(-90 55.2 200.1)">SPI_MOSI</text>
<text x="57" y="200.1" transform="rotate(-90 57 200.1)">SPI_MISO</text>
<text x="60.8" y="199.2" transform="rotate(-90 60.8 199.2)">SPI_CS0</text>
<text x="70.2" y="200.4" transform="rotate(-90 70.2 200.4)">RLDINV</text>
<text x="72.1" y="199.4" transform="rotate(-90 72.1 199.4)">RLDIN</text>
<text x="77.7" y="201.7" transform="rotate(-90 77.7 201.7)">RA</text>
<text x="79.6" y="201.5" transform="rotate(-90 79.6 201.5)">LA</text>
<text x="81.5" y="201.3" transform="rotate(-90 81.5 201.3)">LL</text>
<text x="83.3" y="201.6" transform="rotate(-90 83.3 201.6)">RL</text>
<text x="85.2" y="201.5" transform="rotate(-90 85.2 201.5)">V1</text>
<text x="81.5" y="212.3" transform="rotate(-90 81.5 212.3)">IN6</text>
<text x="156.6" y="213.6" transform="rotate(-90 156.6 213.6)">FCLK</text>
<text x="94.6" y="217.4" transform="rotate(-90 94.6 217.4)">ADS_WCT</text>
<text x="90.8" y="230.2" transform="rotate(-90 90.8 230.2)">SYNCB</text>
<text x="73.9" y="234.8" transform="rotate(-90 73.9 234.8)">ADS_RSTB</text>
<text x="42.9" y="245.6" transform="rotate(-90 42.9 245.6)">CMOUT</text>
<text x="62.7" y="259.7" transform="rotate(-90 62.7 259.7)">RL</text>
<text x="64.5" y="259.7" transform="rotate(-90 64.5 259.7)">RA</text>
<text x="66.4" y="259.7" transform="rotate(-90 66.4 259.7)">LA</text>
<text x="83.3" y="259.7" transform="rotate(-90 83.3 259.7)">V1</text>
<text x="85.2" y="259.7" transform="rotate(-90 85.2 259.7)">IN6</text>
<text x="87.1" y="259.7" transform="rotate(-90 87.1 259.7)">LL</text>
<text x="150.9" y="273.2" transform="rotate(-90 150.9 273.2)">OE</text>
<text x="47.6" y="281.2" transform="rotate(-90 47.6 281.2)">RLDINV</text>
<text x="38.3" y="282.8" transform="rotate(-90 38.3 282.8)">RLDOUT</text>
</g>
<g font-size="1.3">
<text x="193.4" y="58.8" transform="rotate(-90 193.4 58.8)">OSHW</text>
<text x="194.7" y="58.7" transform="rotate(-90 194.7 58.7)">LOGO</text>
<text x="78.1" y="63" transform="rotate(-90 78.1 63)">1.65-5.5V</text>
<text x="82.8" y="61.6" transform="rotate(-90 82.8 61.6)">TXB0108PWR</text>
<text x="51.8" y="73.8" transform="rotate(-90 51.8 73.8)">U1</text>
<text x="78.1" y="73.8" transform="rotate(-90 78.1 73.8)">1.2-3.6V</text>
</g>
<g font-size="1.1">
<text x="63.8" y="274" transform="rotate(-90 63.8 274)">R</text>
<text x="65.7" y="274" transform="rotate(-90 65.7 274)">L</text>
<text x="84.5" y="274" transform="rotate(-90 84.5 274)">R</text>
<text x="86.4" y="274" transform="rotate(-90 86.4 274)">L</text>
</g>
</svg>
